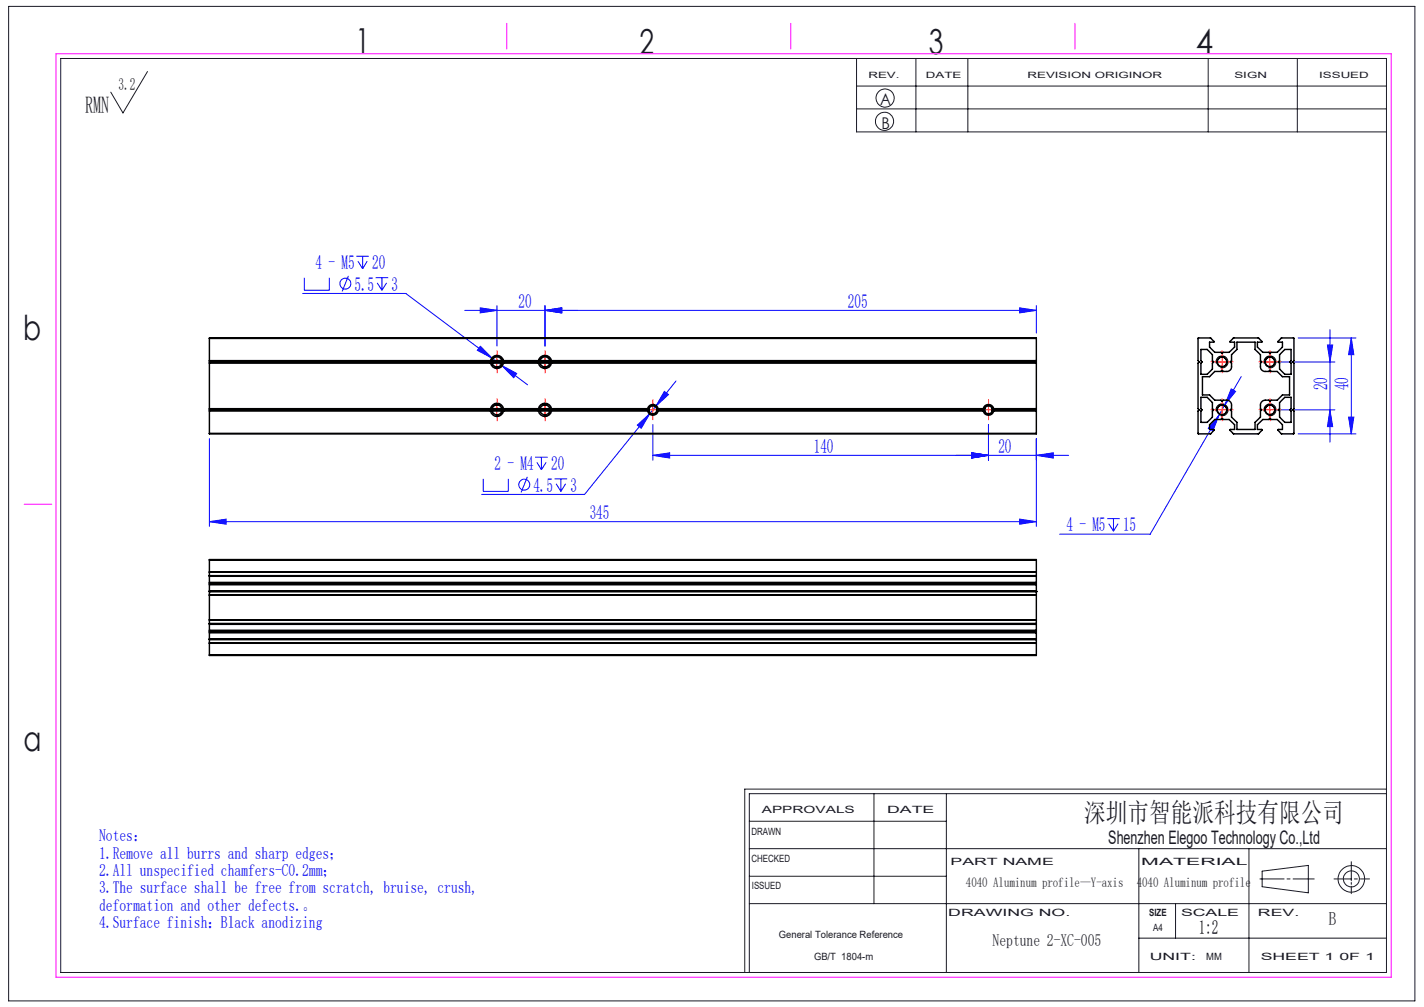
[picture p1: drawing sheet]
<svg xmlns="http://www.w3.org/2000/svg" width="297mm" height="210mm" viewBox="0 0 297 210" stroke-linecap="round" stroke-linejoin="round" font-family="sans-serif">
<g fill="none" stroke="#00f" stroke-width=".21">
<path d="M63.5 57.9v2.6h5.2v-2.6M72.7 57.5l-1.3 3.3M74.3 53.4h2.6M74.6 54.5l1 1.5M75.6 53.4v2.6M76.6 54.5l-1 1.5M78.4 57.9h2.6M78.7 59l1 1.5M79.7 57.9v2.6M80.6 59l-.9 1.5M63.1 61.2h21.5l18.1 13.5M96.9 64.7h119.2"/>
<path d="M100.2 64.2l3.4 .5-3.4 .6zM100.2 72.2l2.5 2.5-3.1-1.6zM102.7 74.7l2 1.5M103.6 63.7v8.5M104.7 76.2l3.1 1.7-.7 .9zM104.7 76.2l5.3 4M113.7 64.7l3.5-.5v1.1zM113.7 63.7v8.5M141 79.4l-4.2 5.3M212.7 64.2l3.4 .5-3.4 .6zM216.1 63.7v5.8M258.9 78.6l-3.4 5.8"/>
<path d="M265.9 75.5h12.5M270.8 70.5h12M276.9 72h1.1l-.6 3.5zM277.4 68.7v23.5M281.8 70.5v20M281.8 70.5l.6 3.5h-1.1zM43.7 91.5v18.3M100.8 99.9v2.6h5.2v-2.6M110 99.4l-1.3 3.3M111.6 95.3h2.6M112 96.4l.9 1.6M112.9 95.3v2.7"/>
<path d="M113.9 96.4l-1 1.6M115.7 99.9h2.6M117 99.9v2.6M132.9 88.6l2.6-2.4-1.8 3.1zM135.5 86.2l-13.6 16.9h-21.5M136.2 95l3.5-.6v1.1zM136.2 95h86.7M136.2 88.5v7.5M136.8 84.7l-1.3 1.5M138.6 81.6l.8 .7-2.6 2.4zM202.7 94.4l3.5 .6-3.5 .5zM206.2 88.5v7.5"/>
<path d="M216.1 95l3.6-.6v1.1zM216.1 91.5v18.3M254.2 86.6l-1.2 3.2-1-.5zM254.2 86.6l-14.3 24.8h-18.9M255.5 84.4l-1.3 2.2M256.8 81.1l.9 .5-2.2 2.8zM265.9 85.5h12.5M270.8 90.5h12M277.4 85.5l.6 3.5h-1.1zM281.3 87h1.1l-.6 3.5zM43.7 108.8l3.5-.5v1zM43.7 108.8h172.4"/>
<path d="M116 100.9l1 1.6M118 100.9l-1 1.6M212.7 108.3l3.4 .5-3.4 .5zM230.9 108.2h2.6M231.2 109.2l1 1.6M232.2 108.2v2.6M233.2 109.2l-1 1.6"/>
<circle cx="72" cy="59.1" r="1.13"/>
<circle cx="109.3" cy="101.1" r="1.15"/>
</g>
<g fill="none" stroke="#191924" stroke-width=".21">
<path d="M1.8 1.3h293.3v207.4h-293.3zM12.7 12.2h276.5v190.6h-276.5zM30.8 14.9l-5.2 8.7-2.5-4.4M178.6 12.2v15.3h110.6M178.6 17.9h110.6M191 12.2v15.3M201.9 12.2v15.3M252 12.2v15.3M270.6 12.2v15.3M178.6 22.7h110.6M156.3 177h132.9M156.3 171.3h41.1"/>
<path d="M182.3 165.5v22.9M197.4 165.5v37.3M237.5 177v25.8M260.5 177v25.8M281.8 179.7v4M289.2 165.5h-132.9v37.3M289.2 164.6h-133.9v38.2M156.3 188.4h132.9M156.3 182.7h41.1M237.5 195.6h51.7M245.2 188.4v7.2M262.8 183.3h5"/>
<path d="M263.2 181.7l9.7-1.2v5.7l-9.7-1.3zM268.4 183.3h.7M269.7 183.3h4.4M278.2 183.3h3.6M281.8 184v.4M281.8 184.8v1.6M282.5 183.3h.6M283.7 183.3h1.9"/>
<circle cx="184.5" cy="25.3" r="1.9"/>
<circle cx="184.6" cy="20.4" r="1.89"/>
<circle cx="281.9" cy="183.3" r="1.68"/>
<circle cx="281.9" cy="183.3" r="2.77"/>
</g>
<path d="M102.4 75.8a1.26 1.26 0 0 1 1.1-1.6 1.26 1.26 0 0 1 1.4 1.4 1.26 1.26 0 0 1-1.6 1.1M112.5 75.8a1.25 1.25 0 0 1 1.1-1.6 1.25 1.25 0 0 1 1.3 1.4 1.25 1.25 0 0 1-1.6 1.1M253.7 75.8a1.25 1.25 0 0 1 1.1-1.6 1.25 1.25 0 0 1 1.3 1.4 1.25 1.25 0 0 1-1.5 1.1M263.7 75.8a1.26 1.26 0 0 1 1.1-1.6 1.26 1.26 0 0 1 1.3 1.4 1.26 1.26 0 0 1-1.6 1.1M102.4 85.8a1.26 1.26 0 0 1 1.1-1.6 1.26 1.26 0 0 1 1.4 1.4 1.26 1.26 0 0 1-1.6 1.1M112.5 85.8a1.25 1.25 0 0 1 1.1-1.6 1.25 1.25 0 0 1 1.3 1.4 1.25 1.25 0 0 1-1.6 1.1M135.2 85.7a1 1 0 0 1 .9-1.2 1 1 0 0 1 1 1 1 1 0 0 1-1.2 .9M205.2 85.7a.99 .99 0 0 1 .9-1.2 .99 .99 0 0 1 1.1 1 .99 .99 0 0 1-1.3 .9M253.7 85.8a1.25 1.25 0 0 1 1.1-1.6 1.25 1.25 0 0 1 1.3 1.4 1.25 1.25 0 0 1-1.5 1.1M263.7 85.8a1.26 1.26 0 0 1 1.1-1.6 1.26 1.26 0 0 1 1.3 1.4 1.26 1.26 0 0 1-1.6 1.1" fill="none" stroke="#000" stroke-width=".21"/>
<path d="M11.7 11.2h278.5v192.6h-278.5zM105.7 4.9v5.3M164.9 4.9v5.3M224.2 4.9v5.3M5 105.2h5.8" fill="none" stroke="#f0f" stroke-width=".21"/>
<g fill="none" stroke="#f00" stroke-width=".21" stroke-dasharray="30.5 1.3 1.3 1.3">
<path d="M102.4 75.5h-1M103.7 74.2v-1M103.7 76.7v1.1M104.9 75.5h1.1M112.4 75.5h-1M113.7 74.2v-1M113.7 76.7v1.1M114.9 75.5h1.1M253.6 75.5h-1M254.9 74.2v-1M254.9 76.7v1.1M256.1 75.5h1.1"/>
<path d="M263.6 75.5h-1M264.9 74.2v-1M264.9 76.7v1.1M266.1 75.5h1.1M102.4 85.5h-1M103.7 84.2v-1M103.7 86.7v1.1M104.9 85.5h1.1M112.4 85.5h-1M113.7 84.2v-1M113.7 86.7v1.1M114.9 85.5h1.1"/>
<path d="M134.9 85.5h-.8M136.2 84.2v-.8M136.2 86.7v.8M137.4 85.5h.9M204.9 85.5h-.8M206.2 84.2v-.8M206.2 86.7v.8M207.4 85.5h.9M253.6 85.5h-1M254.9 84.2v-1M254.9 86.7v1.1M256.1 85.5h1.1"/>
<path d="M263.6 85.5h-1M264.9 84.2v-1M264.9 86.7v1.1M266.1 85.5h1.1"/>
</g>
<g fill="none" stroke="#f00" stroke-width=".21">
<path d="M102.4 75.5h2.5M103.6 74.2v2.5M112.4 75.5h2.5M113.7 74.2v2.5M253.6 75.5h2.5M254.9 74.2v2.5M263.6 75.5h2.5M264.9 74.2v2.5M102.4 85.5h2.5M103.6 84.2v2.5M112.4 85.5h2.5M113.7 84.2v2.5"/>
<path d="M134.9 85.5h2.5M136.2 84.2v2.5M204.9 85.5h2.5M206.2 84.2v2.5M253.6 85.5h2.5M254.9 84.2v2.5M263.6 85.5h2.5M264.9 84.2v2.5"/>
</g>
<g fill="#00f">
<path d="M104.7 76.2l2.4 2.6 .7-.9zM100.2 72.2l-.6 .9 3.1 1.6zM138.6 81.6l-1.8 3.1 2.6-2.4zM132.9 88.6l.8 .7 1.8-3.1zM256.8 81.1l-1.3 3.3 2.2-2.8zM254.2 86.6l-2.2 2.7 1 .5z"/>
<path d="M100.2 64.2l3.4 .5-3.4 .6zM113.7 64.7l3.5-.5v1.1z"/>
<path d="M43.7 108.8l3.5-.5v1zM212.7 108.3l3.4 .5-3.4 .5zM202.7 94.4l3.5 .6-3.5 .5zM216.1 95l3.6-.6v1.1zM136.2 95l3.5-.6v1.1zM202.7 94.4l3.5 .6-3.5 .5zM113.7 64.7l3.5-.5v1.1zM212.7 64.2l3.4 .5-3.4 .6z"/>
<path d="M281.8 70.5l.6 3.5h-1.1zM281.3 87h1.1l-.6 3.5zM276.9 72h1.1l-.6 3.5zM277.4 85.5l.6 3.5h-1.1z"/>
</g>
<g fill="none" stroke="#000" stroke-width=".3">
<path d="M43.7 70.6v-.1h172.4v.1M43.7 70.6h172.4M43.7 75.2h172.4M43.7 70.6v19.8M43.7 75.5h172.4M43.7 75.7h172.4M103.3 76.5h.7M113.3 76.5h.7M216.1 70.6v19.8M249.9 70.5h2.6l.7 .8-.9 .1v1l1.1 1.1h1.2l.3 .2 .2-.2h1.3l1.1-1.1v-1l-1-.1 .7-.8h5.3l.7 .8-.9 .1v1l1.1 1.1h1.2l.3 .2 .2-.2h1.3l1.1-1.1v-1l-1-.1 .8-.8h2.5l.1 4.7-.3 .3 .3 .2v9.5l-.3 .3 .3 .2-.1 4.8h-2.5l-.8-.9h1v-1l-1.1-1.1h-1.3l-.2-.3-.3 .3h-1.2l-1.1 1.1v1l.9 .1-.7 .8h-5.2l-.8-.8 1-.1v-1l-1.1-1.1h-1.3l-.2-.3-.3 .3h-1.2l-1.1 1.1v1h.9l-.7 .9-2.6-.1v-4.7l.2-.2-.2-.3v-9.5l.2-.2-.2-.3zM250.5 72.9h1.3l1.1 1.1v1.2l.2 .3-.2 .2v1.3l-1.1 1.1h-1.3v-2.4l.2-.2-.2-.3zM258 71.4h3.8v1.5l1.1 1.1v1.2l.2 .3-.2 .2v.8a.96 .96 0 0 0 1 1h.7l.3-.3 .2 .3h1.3l1.1 1.1h1.5v3.8h-1.5l-1.1 1.1h-1.3l-.2 .2-.3-.2h-.7a1.02 1.02 0 0 0-1 1v.7l.2 .3-.2 .2v1.3l-1.1 1.1v1.5h-3.8v-1.5l-1.1-1.1v-1.3l-.3-.2 .3-.3v-.7a1.02 1.02 0 0 0-1-1h-.8l-.2 .2-.3-.2h-1.2l-1.1-1.1h-1.5v-3.8h1.5l1.1-1.1h1.2l.3-.3 .2 .3h.8a.96 .96 0 0 0 1-1v-.8l-.3-.2 .3-.3v-1.2l1.1-1.1z"/>
<path d="M268 72.9h1.3v2.3l-.3 .3 .3 .2v2.4h-1.3l-1.1-1.1v-1.3l-.3-.2 .3-.3v-1.2zM43.7 90.4v.1h172.4v-.1M43.7 85.2h91.7M43.7 85.5h91.6M43.7 85.7h91.7M43.7 90.4h172.4M103.3 84.5h.7M113.3 84.5h.7M135.3 85.5l.1 .2M135.4 85.2a.84 .84 0 0 1 .8-.5 .84 .84 0 0 1 .7 .5M135.4 85.7a.84 .84 0 0 0 .8 .6 .84 .84 0 0 0 .7-.6M135.4 85.2l-.1 .3"/>
<path d="M136.9 85.2l.1 .3M136.9 85.2h68.5M136.9 85.7h68.5M137 85.5l-.1 .2M137 85.5h68.4M205.4 85.5v.2M205.4 85.2a.82 .82 0 0 1 .8-.5 .82 .82 0 0 1 .7 .5M205.4 85.2v.3M205.4 85.7a.82 .82 0 0 0 .8 .6 .82 .82 0 0 0 .7-.6M206.9 85.2l.1 .3M206.9 85.2h9.2M206.9 85.7h9.2"/>
<path d="M207 85.5l-.1 .2M207 85.5h9.1M250.5 82.9h1.3l1.1 1.1v1.2l.2 .3-.2 .2v1.3l-1.1 1.1h-1.3v-2.4l.2-.2-.2-.3zM266.9 84l1.1-1.1h1.3v2.3l-.3 .3 .3 .2v2.4h-1.3l-1.1-1.1v-1.3l-.3-.2 .3-.3zM43.7 116.8v-.1h172.4v.1M43.7 119.3h.1M43.7 116.8v2.5M43.7 119.3v4.8M43.7 116.8h172.4M43.7 119.3h172.4M216.1 119.3h.1M216.1 116.8v2.5"/>
<path d="M216.1 119.3v4.8M43.7 124.1h.1M43.7 129.2v.1M43.7 134.1v.1M43.7 136.6v.1h172.4v-.1M43.7 120l172.4 .1zM43.7 123.4h.1M43.7 133.3l172.4 .1zM43.7 124.1v5.1M43.7 129.3v4.8M43.7 134.2v2.4M43.7 123.4h172.4"/>
<path d="M43.7 130h172.4M43.7 124.1h172.4M43.7 129.2h172.4M43.7 129.3h172.4M43.7 134.2h172.4M43.7 136.6h172.4M43.7 134.1h172.4M43.7 120.2h172.4M43.7 123.2h172.4M43.7 130.2h172.4M43.7 133.2h172.4M43.7 121.5h172.4"/>
<path d="M43.7 121.7h172.4M43.7 121.9h172.4M43.7 131.4h172.4M43.7 131.7h172.4M43.7 132h172.4M216.1 124.1h.1M216.1 129.2v.1M216.1 134.1v.1M216.1 123.4h.1M216.1 124.1v5.1M216.1 129.3v4.8M216.1 134.2v2.4"/>
<circle cx="103.7" cy="75.5" r="1.05"/>
<circle cx="103.7" cy="75.5" r="1.38"/>
<circle cx="113.7" cy="75.5" r="1.05"/>
<circle cx="113.7" cy="75.5" r="1.38"/>
<circle cx="254.9" cy="75.5" r="1.04"/>
<circle cx="254.9" cy="75.5" r=".99"/>
<circle cx="264.9" cy="75.5" r=".99"/>
<circle cx="264.9" cy="75.5" r="1.05"/>
<circle cx="103.7" cy="85.5" r="1.38"/>
<circle cx="103.7" cy="85.5" r="1.05"/>
<circle cx="113.7" cy="85.5" r="1.38"/>
<circle cx="113.7" cy="85.5" r="1.05"/>
<circle cx="136.2" cy="85.5" r="1.13"/>
<circle cx="206.2" cy="85.5" r="1.13"/>
<circle cx="254.9" cy="85.5" r="1.05"/>
<circle cx="254.9" cy="85.5" r=".99"/>
<circle cx="264.9" cy="85.5" r=".99"/>
<circle cx="264.9" cy="85.5" r="1.06"/>
</g>
<g font-size="7.2" fill="#191924">
<text x="74.1" y="11">1</text>
<text x="133.4" y="11.2">2</text>
<text x="193.7" y="11.3">3</text>
<text x="249.4" y="11.3">4</text>
<text x="4.8" y="70.9">b</text>
<text x="4.9" y="156.5">a</text>
</g>
<text font-size="5.6" fill="#191924" x="226.2" y="171.5">深圳市智能派科技有限公司</text>
<text font-size="4.9" fill="#191924" x="17.8" y="23.5">RMN</text>
<g font-size="4.1" fill="#00f">
<text x="65.8" y="56.1">4 - M5</text>
<text x="77.6" y="56.1">20</text>
<text x="73.9" y="60.6">5.5</text>
<text x="81.7" y="60.6">3</text>
<text x="108.1" y="64.1">20</text>
<text x="176.9" y="64.1">205</text>
<text x="276.8" y="81.3" transform="rotate(-90 276.8 81.3)">20</text>
<text x="281.3" y="81.3" transform="rotate(-90 281.3 81.3)">40</text>
<text x="169.7" y="94.4">140</text>
<text x="208.2" y="94.4">20</text>
<text x="103.1" y="98">2 - M4</text>
<text x="115" y="98">20</text>
<text x="111.2" y="102.5">4.5</text>
<text x="119" y="102.5">3</text>
<text x="123" y="108.2">345</text>
<text x="222.4" y="110.8">4 - M5</text>
<text x="234.2" y="110.8">15</text>
</g>
<text font-size="4.1" x="250" y="194.8">1:2</text>
<g font-size="3.9" fill="#191924">
<text x="231.2" y="176">Shenzhen Elegoo Technology Co.,Ltd</text>
<text x="277.2" y="193">B</text>
</g>
<g font-size="3.5" fill="#191924">
<text x="24.7" y="18.7">3.2</text>
<text x="207" y="197.2">Neptune 2-XC-005</text>
</g>
<g font-size="3.5" fill="#00f">
<text x="20.7" y="175.4">Notes：</text>
<text x="20.7" y="179.1">1.Remove all burrs and sharp edges；</text>
<text x="20.7" y="182.7">2.All unspecified chamfers-C0.2mm；</text>
<text x="20.7" y="186.3">3.The surface shall be free from scratch, bruise, crush,</text>
<text x="20.7" y="190">deformation and other defects.。</text>
<text x="20.7" y="193.6">4.Surface finish：Black anodizing</text>
</g>
<g font-size="3.4" fill="#191924">
<text x="183.6" y="22">A</text>
<text x="183.8" y="27">B</text>
</g>
<g font-size="2.8" fill="#191924">
<text x="201.5" y="185">4040 Aluminum profile—Y-axis</text>
<text x="237.1" y="185">4040 Aluminum profile</text>
</g>
<g font-size="2.1" fill="#191924">
<text x="158.9" y="169.5">APPROVALS</text>
<text x="185" y="169.5">DATE</text>
<text x="156.7" y="174.2">DRAWN</text>
<text x="156.7" y="179.7">CHECKED</text>
<text x="156.8" y="185.4">ISSUED</text>
<text x="198.2" y="180.4">PART NAME</text>
<text x="238" y="180.4">MATERIAL</text>
<text x="197.8" y="191">DRAWING NO.</text>
<text x="239.7" y="191">SIZE</text>
<text x="246.3" y="191">SCALE</text>
<text x="262.4" y="191">REV.</text>
<text x="162.4" y="195.6">General Tolerance Reference</text>
<text x="240.5" y="194.1">A4</text>
<text x="169.8" y="200.2">GB/T 1804-m</text>
<text x="239.8" y="200.2">UNIT:</text>
<text x="251.6" y="200.2">MM</text>
<text x="262.9" y="200.2">SHEET 1 0F 1</text>
</g>
<g font-size="1.8" fill="#191924">
<text x="181.1" y="16.3">REV.</text>
<text x="193.1" y="16.3">DATE</text>
<text x="214.3" y="16.3">REVISION ORIGINOR</text>
<text x="257.5" y="16.3">SIGN</text>
<text x="275.1" y="16.3">ISSUED</text>
</g>
</svg>
